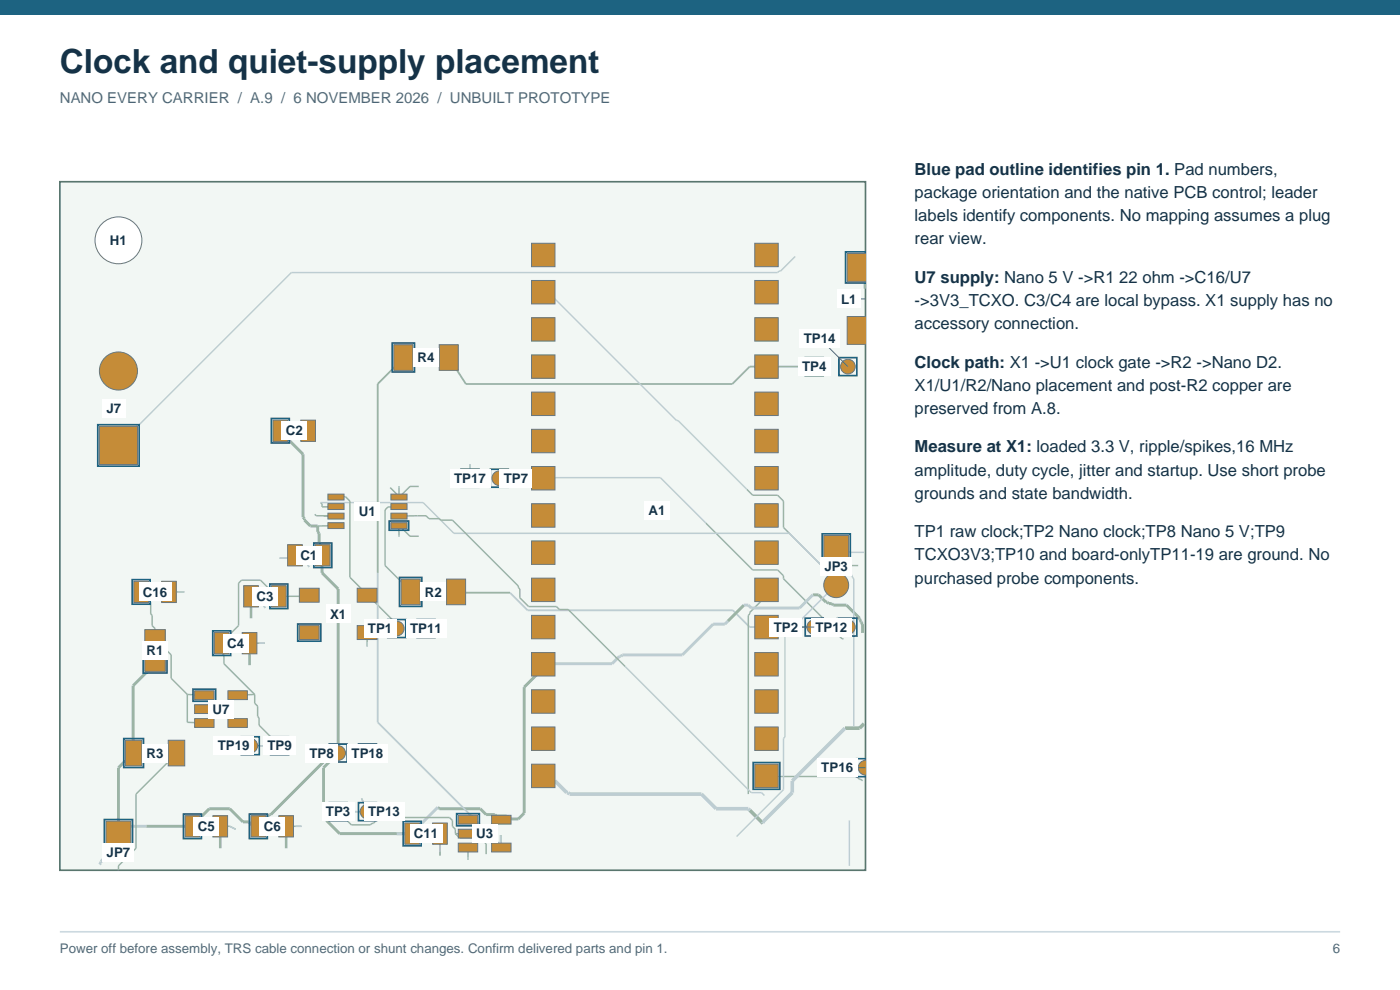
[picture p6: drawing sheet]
<svg xmlns="http://www.w3.org/2000/svg" width="297mm" height="210mm" viewBox="0 0 297 210" stroke-linecap="round" stroke-linejoin="round" font-family="sans-serif">
<path d="M0 0h297v3.2h-297z" fill-rule="evenodd" fill="#1d6381"/>
<path d="M12.7 197.7h271.6" fill="none" stroke="#ccd9e1" stroke-width=".35"/>
<path d="M12.7 38.5h170.9v146.1h-170.9z" fill-rule="evenodd" fill="#f2f7f4" stroke="#59766e" stroke-width=".35"/>
<g fill="none" stroke="#9cb4a5" stroke-width=".31">
<path d="M99.7 98.5v2.9l-2.8-1.2M59.3 118.4h2.5l.6-.6h2.2l.9 2.5M66.8 109.1l.3 .3 4.2 .1h-2.7M68 106.6l.3 .3v.6h3M71.3 111.5l-3.9 .1M71.3 105.4h-.2h2.2l.9 .9v16.2l10 9.9v.9M82.8 103.4l1.8 1.9M84.6 103.1v2.3l2.4-2.2h1.8M84.6 109.5l5.8-.1 .6 .6h2.2l.3 .3h2.5l14 14v.3l.3 .3v1.9l1.8 1.9h5.9l.7 .6h1.8l12.1 12.1M84.6 107.5h.2h-2.5l-.6 .7v11.8l5.6 5.6h-.2M88.8 113.8h-1.8l-2.4-2.3v2.3M105.9 101.4v-.1h9.3v.1"/>
<path d="M149.7 111l10 9.9h5.3l1.2 1.2v.7l9 9v.3l3.4 3.4h.3M158.4 103.8l1.3 1.2h5.3l1.2 1.3v5.6l8.1 8.1h7.8M29.9 125.6h-.1l2.2 2.1v2.5l.3 .3v2.2l.6 .6v2.2l3.4 3.4v5l3.4 3.4M35.9 125.6h3.2M46.9 136.4h.1M46.9 136.4v1.9l.6 .6v1.9l6.5 6.5M52.9 136.4h3.3M53.3 126.5h2l.9 2.5M65.6 126.3l-.1-.1-.3 .3h-6.5l-3.4-3.4h-4.1l-.6 .6v9l-3.7 3.7M77.9 134.2v2.9M78 126.2l-.1 .1M87.6 132.1l2.8 1.2h2.9"/>
<path d="M162.6 125.1l-.1 .1v1l-1 .9v.3l-2.4 2.5v.3l-.4 .3v37.9M177.5 131l1 .6 1.4 1.4M37.4 159.7h.2l-8.7 8.7v11.5l-3.8 3.8v.9M39.7 147.3v5.9l3.6 .2M39.7 147.3l3.6 .2M43.3 150.4h3.6M50.3 156.9l2.8 1.3h2.9M54 147.3v1.9l.7 .6v2.2l.3 .3v1.5l4.3 4.4M54 147.3l-3.6 .2M75.2 158.5l2.8 1.2h2.9M162.5 156.6l.1 .1M46.7 175.3h2l1.3 .6"/>
<path d="M60.7 175.3h3.3M71.7 172.2l2.8 2.8h4.1l.3-.3h.3l1.2-1.3h15l.6 .6v1.3l.6 .6v.9M76.7 169.4l1.3 2.8h-3M93.3 176.8v2.1M96.6 176.8l.9 1h4.4l1.2 1.2v2.2M96.6 176.8h2.7M99.3 179.8v2.6M110 173.7l-3.6 .2M162.6 164.6l-.1 .1h19.2l.7 .6h.3l.3 .3"/>
</g>
<path d="M52.9 136.4v4.7M53.3 126.5v4.7M46.7 175.3v4.6M60.7 175.3v4.6" fill="none" stroke="#9cb4a5" stroke-width=".54"/>
<path d="M85.6 75.8h.1l-5.6 5.6v40.1M95.2 75.8l3.6 5.7h56.5l3.7-3.7h13.7M96.8 125.6l.1 .1h11.3M162.6 133h10.1M93.3 176.8v4.7M106.2 177.1v2.5l.2 .2" fill="none" stroke="#9cb4a5" stroke-width=".39"/>
<g fill="none" stroke="#bdcdd2" stroke-width=".31">
<path d="M168.7 54.4l-3.1 3.1h-.3l-.3 .3h-103.2l-36.7 36.7M115.2 62v-.1h1l27.3 27.3h.3l14.6 14.6M99.7 98.5v.9M59.3 118.4h1.9M64.6 117.8l.9 2.5M68 106.6h21.8l6.5 6.5h71.2l6.8 6.9h4.3l2.2 2.1v.4l.3 .3v31.3M84.6 103.1v.3M84.6 113.5v.3M96.9 100.2l2.8 1.2M115.2 101.4v-.1h24.9l9.6 9.7M177.4 116.2l.9 1h5M37.9 125.6h1.2"/>
<path d="M55 136.4h1.2M55.3 126.5l.9 2.5M77.9 136.2v.9M87.6 132.1l2.8 1.2M92.4 133.3h.9M177.4 124.1v-.1l-10.9 10.9v21.4l-.3 .3v10.9l-9.9 10M177.5 131l1 .6M45.4 150.4h1.5M50.3 156.9l2.8 1.3M55.1 158.2h.9M75.2 158.5l2.8 1.2M80 159.7h.9"/>
<path d="M132.6 141.4l26.8 26.7h2.1l.7 .7M48.7 175.3l1.3 .6M62.7 175.3h1.3M75 172.2h.9M76.7 169.4l1.3 2.8M93.3 178.9v1.8M180.2 174v9.7M99.3 181.8v.6"/>
</g>
<path d="M80.1 121.5v31.7l26.1 26.1v-2.2M108.2 125.7l3.7 3.8h43.6l3.5 3.5h3.6" fill="none" stroke="#bdcdd2" stroke-width=".39"/>
<path d="M59.5 91.4h-.2l5 4.9v13.4l.3 .3v.3l1.2 1.3h1.6v1.2l.3 .3v2.2l.6 .6v5.6l3.4 3.4v34.8M68.3 117.8h.2M157.8 128.4l-3.4 3.4M172.4 126.2h1.3l1.5 1.5h.3l.3 .3h.7l.3 .4h2.8l2.8 2.8 .3 .9 .3 .3v1.9M28.2 159.7h.2M28.2 159.7l-3.1 3.1v14M32.9 140.8l-4.7 4.6v14.3M71.7 159.7h-.9l-.9 1h-.3l-12.2 12.1h-.3l-2.4 2.5M71.7 159.7l-3.1 3.1v10l.7 .9v.3l2.8 2.8h15.3M115.2 140.8v.9l-4 4.1v26.7l-1.2 1.2h-1.9l-.6-.6h-2.2l-.3-.3h-1.9l-1.2-1.3h-8.7l-.3-.3M31 175.3h9.8M40.7 175.3l3.7-3.8h4.3l2.8 2.8h1.3l.9 1h1.1" fill="none" stroke="#9cb4a5" stroke-width=".62" stroke-linecap="butt"/>
<path d="M154.4 131.8l-.6 .6h-2.5l-6.5 6.5h-12.8l-.3 .3h-.3l-1.5 1.6h-14.7v.1M172.4 126.2l-2.8 2.8h-10.2l-.7-.6h-.9M31 175.3h-4.3l-1.6 1.5v1l-.9 .9v1.2l-2.8 2.8v.3l-.3 .4M92.9 171.2l-5.6 5.6h-3.1" fill="none" stroke="#bdcdd2" stroke-width=".62" stroke-linecap="butt"/>
<path d="M183.6 56.6v4.6M183.3 153.5l-.9 1h-3.1M159.1 171.9l2.8 2.8" fill="none" stroke="#9cb4a5" stroke-width=".78" stroke-linecap="butt"/>
<path d="M179.3 154.5l-11.2 11.1v2.5l-6.2 6.2v.4M115.2 164.6v.1h1l.9 .9h.6l2.5 2.5h.3l.3 .3h28l3.1 3.1h6.8l.4 .4" fill="none" stroke="#bdcdd2" stroke-width=".78" stroke-linecap="butt"/>
<path d="M160.1 162.1h5v5h-5z" fill-rule="evenodd" fill="#c58c38" stroke="#6b7678" stroke-width=".21"/>
<path d="M159.8 161.7h5.6v5.7h-5.6z" fill="none" stroke="#1d6381" stroke-width=".35"/>
<g fill="#c58c38" stroke="#6b7678" stroke-width=".21">
<path d="M160.1 154.2h5v5h-5z" fill-rule="evenodd"/>
<path d="M160.1 146.3h5v5h-5z" fill-rule="evenodd"/>
<path d="M160.1 138.4h5v5h-5z" fill-rule="evenodd"/>
<path d="M160.1 130.5h5v5h-5z" fill-rule="evenodd"/>
<path d="M160.1 122.6h5v5h-5z" fill-rule="evenodd"/>
<path d="M160.1 114.7h5v5h-5z" fill-rule="evenodd"/>
<path d="M160.1 106.9h5v4.9h-5z" fill-rule="evenodd"/>
<path d="M160.1 99h5v4.9h-5z" fill-rule="evenodd"/>
<path d="M160.1 91.1h5v4.9h-5z" fill-rule="evenodd"/>
<path d="M160.1 83.2h5v4.9h-5z" fill-rule="evenodd"/>
<path d="M160.1 75.3h5v5h-5z" fill-rule="evenodd"/>
<path d="M160.1 67.4h5v5h-5z" fill-rule="evenodd"/>
<path d="M160.1 59.5h5v5h-5z" fill-rule="evenodd"/>
<path d="M160.1 51.6h5v5h-5z" fill-rule="evenodd"/>
<path d="M112.8 51.6h4.9v5h-4.9z" fill-rule="evenodd"/>
<path d="M112.8 59.5h4.9v5h-4.9z" fill-rule="evenodd"/>
<path d="M112.8 67.4h4.9v5h-4.9z" fill-rule="evenodd"/>
<path d="M112.8 75.3h4.9v5h-4.9z" fill-rule="evenodd"/>
<path d="M112.8 83.2h4.9v4.9h-4.9z" fill-rule="evenodd"/>
<path d="M112.8 91.1h4.9v4.9h-4.9z" fill-rule="evenodd"/>
<path d="M112.8 99h4.9v4.9h-4.9z" fill-rule="evenodd"/>
<path d="M112.8 106.9h4.9v4.9h-4.9z" fill-rule="evenodd"/>
<path d="M112.8 114.7h4.9v5h-4.9z" fill-rule="evenodd"/>
<path d="M112.8 122.6h4.9v5h-4.9z" fill-rule="evenodd"/>
<path d="M112.8 130.5h4.9v5h-4.9z" fill-rule="evenodd"/>
<path d="M112.8 138.4h4.9v5h-4.9z" fill-rule="evenodd"/>
<path d="M112.8 146.3h4.9v5h-4.9z" fill-rule="evenodd"/>
<path d="M112.8 154.2h4.9v5h-4.9z" fill-rule="evenodd"/>
<path d="M112.8 162.1h4.9v5h-4.9z" fill-rule="evenodd"/>
</g>
<circle cx="25.1" cy="51" r="5" fill="#fff" stroke="#6b7678" stroke-width=".21"/>
<path d="M182.7 161.6l.4-.2h.6v2.9a1.49 1.49 0 0 1-1.6-1 1.49 1.49 0 0 1 .6-1.7z" fill-rule="evenodd" fill="#c58c38" stroke="#6b7678" stroke-width=".21"/>
<path d="M183.7 160.9h-2v3.9h2" fill="none" stroke="#1d6381" stroke-width=".35"/>
<circle cx="71.7" cy="172.2" r="1.55" fill="#c58c38" stroke="#6b7678" stroke-width=".21"/>
<path d="M69.8 170.3h3.8v3.8h-3.8z" fill="none" stroke="#1d6381" stroke-width=".35"/>
<circle cx="99.7" cy="101.4" r="1.55" fill="#c58c38" stroke="#6b7678" stroke-width=".21"/>
<path d="M97.8 99.5h3.8v3.9h-3.8z" fill="none" stroke="#1d6381" stroke-width=".35"/>
<circle cx="172.7" cy="77.8" r="1.55" fill="#c58c38" stroke="#6b7678" stroke-width=".21"/>
<path d="M170.8 75.9h3.8v3.8h-3.8z" fill="none" stroke="#1d6381" stroke-width=".35"/>
<circle cx="59.3" cy="158.2" r="1.55" fill="#c58c38" stroke="#6b7678" stroke-width=".21"/>
<path d="M57.4 156.3h3.8v3.8h-3.8z" fill="none" stroke="#1d6381" stroke-width=".35"/>
<circle cx="179.9" cy="77.8" r="1.55" fill="#c58c38" stroke="#6b7678" stroke-width=".21"/>
<path d="M178 75.9h3.8v3.8h-3.8z" fill="none" stroke="#1d6381" stroke-width=".35"/>
<path d="M21.1 90.4h8.1v8.1h-8.1z" fill-rule="evenodd" fill="#c58c38" stroke="#6b7678" stroke-width=".21"/>
<path d="M20.7 90.1h8.8v8.8h-8.8z" fill="none" stroke="#1d6381" stroke-width=".35"/>
<g fill="#c58c38" stroke="#6b7678" stroke-width=".21">
<path d="M45.5 134.2h3.1v4.5h-3.1z" fill-rule="evenodd"/>
<circle cx="25.1" cy="78.7" r="4"/>
</g>
<path d="M45.1 133.8h3.8v5.2h-3.8z" fill="none" stroke="#1d6381" stroke-width=".35"/>
<g fill="#c58c38" stroke="#6b7678" stroke-width=".21">
<path d="M51.4 134.2h3.1v4.5h-3.1z" fill-rule="evenodd"/>
<path d="M179.7 53.8h4v5.9h-4z" fill-rule="evenodd"/>
</g>
<path d="M183.7 53.4h-4.3v6.6h4.3" fill="none" stroke="#1d6381" stroke-width=".35"/>
<g fill="#c58c38" stroke="#6b7678" stroke-width=".21">
<path d="M179.7 67.1h4v5.9h-4z" fill-rule="evenodd"/>
<circle cx="90.4" cy="133.3" r="1.55"/>
</g>
<path d="M88.5 131.4h3.8v3.8h-3.8z" fill="none" stroke="#1d6381" stroke-width=".35"/>
<circle cx="105.9" cy="101.4" r="1.55" fill="#c58c38" stroke="#6b7678" stroke-width=".21"/>
<path d="M104 99.5h3.8v3.9h-3.8z" fill="none" stroke="#1d6381" stroke-width=".35"/>
<path d="M66.9 115.5h3.1v4.5h-3.1z" fill-rule="evenodd" fill="#c58c38" stroke="#6b7678" stroke-width=".21"/>
<path d="M66.6 115.2h3.8v5.2h-3.8z" fill="none" stroke="#1d6381" stroke-width=".35"/>
<g fill="#c58c38" stroke="#6b7678" stroke-width=".21">
<path d="M61 115.5h3.1v4.5h-3.1z" fill-rule="evenodd"/>
<path d="M82.9 110.9h3.4v1.2h-3.4z" fill-rule="evenodd"/>
</g>
<path d="M82.6 110.5h4.1v2h-4.1z" fill="none" stroke="#1d6381" stroke-width=".35"/>
<g fill="#c58c38" stroke="#6b7678" stroke-width=".21">
<path d="M82.9 108.9h3.4v1.2h-3.4z" fill-rule="evenodd"/>
<path d="M82.9 106.8h3.4v1.3h-3.4z" fill-rule="evenodd"/>
<path d="M82.9 104.8h3.4v1.3h-3.4z" fill-rule="evenodd"/>
<path d="M69.6 104.8h3.4v1.3h-3.4z" fill-rule="evenodd"/>
<path d="M69.6 106.8h3.4v1.3h-3.4z" fill-rule="evenodd"/>
<path d="M69.6 108.9h3.4v1.2h-3.4z" fill-rule="evenodd"/>
<path d="M69.6 110.9h3.4v1.2h-3.4z" fill-rule="evenodd"/>
<path d="M57.6 124.2h3.1v4.5h-3.1z" fill-rule="evenodd"/>
</g>
<path d="M57.2 123.9h3.9v5.2h-3.9z" fill="none" stroke="#1d6381" stroke-width=".35"/>
<g fill="#c58c38" stroke="#6b7678" stroke-width=".21">
<path d="M51.7 124.2h3.1v4.5h-3.1z" fill-rule="evenodd"/>
<path d="M85.1 122.8h4v5.5h-4z" fill-rule="evenodd"/>
</g>
<path d="M84.8 122.5h4.7v6.1h-4.7z" fill="none" stroke="#1d6381" stroke-width=".35"/>
<g fill="#c58c38" stroke="#6b7678" stroke-width=".21">
<path d="M94.7 122.8h4.1v5.5h-4.1z" fill-rule="evenodd"/>
<circle cx="179.9" cy="133" r="1.55"/>
</g>
<path d="M178 131.1h3.8v3.8h-3.8z" fill="none" stroke="#1d6381" stroke-width=".35"/>
<path d="M28.4 123.3h3.1v4.5h-3.1z" fill-rule="evenodd" fill="#c58c38" stroke="#6b7678" stroke-width=".21"/>
<path d="M28 123h3.9v5.2h-3.9z" fill="none" stroke="#1d6381" stroke-width=".35"/>
<g fill="#c58c38" stroke="#6b7678" stroke-width=".21">
<path d="M34.3 123.3h3.1v4.5h-3.1z" fill-rule="evenodd"/>
<path d="M22.5 174.2h5.3v5.3h-5.3z" fill-rule="evenodd"/>
</g>
<path d="M22.1 173.8h6v6h-6z" fill="none" stroke="#1d6381" stroke-width=".35"/>
<circle cx="78" cy="172.2" r="1.55" fill="#c58c38" stroke="#6b7678" stroke-width=".21"/>
<path d="M76 170.3h3.9v3.8h-3.9z" fill="none" stroke="#1d6381" stroke-width=".35"/>
<path d="M63.5 132.7h4.2v3h-4.2z" fill-rule="evenodd" fill="#c58c38" stroke="#6b7678" stroke-width=".21"/>
<path d="M63.2 132.4h4.9v3.6h-4.9z" fill="none" stroke="#1d6381" stroke-width=".35"/>
<g fill="#c58c38" stroke="#6b7678" stroke-width=".21">
<path d="M75.8 132.7h4.2v3h-4.2z" fill-rule="evenodd"/>
<path d="M75.8 124.8h4.2v2.9h-4.2z" fill-rule="evenodd"/>
<path d="M63.5 124.8h4.2v2.9h-4.2z" fill-rule="evenodd"/>
<circle cx="78" cy="159.7" r="1.55"/>
</g>
<path d="M76 157.8h3.9v3.8h-3.9z" fill="none" stroke="#1d6381" stroke-width=".35"/>
<circle cx="71.7" cy="159.7" r="1.55" fill="#c58c38" stroke="#6b7678" stroke-width=".21"/>
<path d="M69.8 157.8h3.8v3.8h-3.8z" fill="none" stroke="#1d6381" stroke-width=".35"/>
<path d="M41.3 146.5h4.1v1.9h-4.1z" fill-rule="evenodd" fill="#c58c38" stroke="#6b7678" stroke-width=".21"/>
<path d="M40.9 146.2h4.9v2.6h-4.9z" fill="none" stroke="#1d6381" stroke-width=".35"/>
<g fill="#c58c38" stroke="#6b7678" stroke-width=".21">
<path d="M41.3 149.5h4.1v1.9h-4.1z" fill-rule="evenodd"/>
<path d="M41.3 152.4h4.1v1.9h-4.1z" fill-rule="evenodd"/>
<path d="M48.4 152.4h4.1v1.9h-4.1z" fill-rule="evenodd"/>
<path d="M48.4 146.5h4.1v1.9h-4.1z" fill-rule="evenodd"/>
<path d="M174.8 113.6h5.2v5.3h-5.2z" fill-rule="evenodd"/>
</g>
<path d="M174.4 113.2h6v6h-6z" fill="none" stroke="#1d6381" stroke-width=".35"/>
<g fill="#c58c38" stroke="#6b7678" stroke-width=".21">
<path d="M26.6 157h3.5v5.5h-3.5z" fill-rule="evenodd"/>
<circle cx="177.4" cy="124.1" r="2.64"/>
</g>
<path d="M26.3 156.7h4.2v6.1h-4.2z" fill="none" stroke="#1d6381" stroke-width=".35"/>
<g fill="#c58c38" stroke="#6b7678" stroke-width=".21">
<path d="M35.7 157h3.5v5.5h-3.5z" fill-rule="evenodd"/>
<circle cx="172.7" cy="133" r="1.55"/>
</g>
<path d="M170.8 131.1h3.8v3.8h-3.8z" fill="none" stroke="#1d6381" stroke-width=".35"/>
<path d="M83.5 73.1h4.1v5.5h-4.1z" fill-rule="evenodd" fill="#c58c38" stroke="#6b7678" stroke-width=".21"/>
<path d="M83.2 72.8h4.7v6.1h-4.7z" fill="none" stroke="#1d6381" stroke-width=".35"/>
<g fill="#c58c38" stroke="#6b7678" stroke-width=".21">
<path d="M93.2 73.1h4v5.5h-4z" fill-rule="evenodd"/>
<path d="M39.3 173h3.1v4.5h-3.1z" fill-rule="evenodd"/>
</g>
<path d="M38.9 172.7h3.8v5.2h-3.8z" fill="none" stroke="#1d6381" stroke-width=".35"/>
<g fill="#c58c38" stroke="#6b7678" stroke-width=".21">
<path d="M45.2 173h3.1v4.5h-3.1z" fill-rule="evenodd"/>
<path d="M53.3 173h3.1v4.5h-3.1z" fill-rule="evenodd"/>
</g>
<path d="M52.9 172.7h3.8v5.2h-3.8z" fill="none" stroke="#1d6381" stroke-width=".35"/>
<g fill="#c58c38" stroke="#6b7678" stroke-width=".21">
<path d="M59.2 173h3.1v4.5h-3.1z" fill-rule="evenodd"/>
<circle cx="84.2" cy="133.3" r="1.55"/>
</g>
<path d="M82.3 131.4h3.8v3.8h-3.8z" fill="none" stroke="#1d6381" stroke-width=".35"/>
<path d="M57.9 89.1h3.1v4.5h-3.1z" fill-rule="evenodd" fill="#c58c38" stroke="#6b7678" stroke-width=".21"/>
<path d="M57.6 88.8h3.8v5.2h-3.8z" fill="none" stroke="#1d6381" stroke-width=".35"/>
<g fill="#c58c38" stroke="#6b7678" stroke-width=".21">
<path d="M63.8 89.1h3.1v4.5h-3.1z" fill-rule="evenodd"/>
<path d="M97.2 172.9h4.1v1.9h-4.1z" fill-rule="evenodd"/>
</g>
<path d="M96.9 172.6h4.8v2.6h-4.8z" fill="none" stroke="#1d6381" stroke-width=".35"/>
<g fill="#c58c38" stroke="#6b7678" stroke-width=".21">
<path d="M97.2 175.9h4.1v1.9h-4.1z" fill-rule="evenodd"/>
<path d="M97.2 178.9h4.1v1.8h-4.1z" fill-rule="evenodd"/>
<path d="M104.3 178.9h4.1v1.8h-4.1z" fill-rule="evenodd"/>
<path d="M104.3 172.9h4.1v1.9h-4.1z" fill-rule="evenodd"/>
<path d="M30.7 139.2h4.4v3.2h-4.4z" fill-rule="evenodd"/>
</g>
<path d="M30.4 138.9h5v3.9h-5z" fill="none" stroke="#1d6381" stroke-width=".35"/>
<g fill="#c58c38" stroke="#6b7678" stroke-width=".21">
<path d="M30.7 133.6h4.4v3.1h-4.4z" fill-rule="evenodd"/>
<circle cx="53.1" cy="158.2" r="1.55"/>
</g>
<path d="M51.2 156.3h3.8v3.8h-3.8z" fill="none" stroke="#1d6381" stroke-width=".35"/>
<path d="M85.9 174.6h3.1v4.5h-3.1z" fill-rule="evenodd" fill="#c58c38" stroke="#6b7678" stroke-width=".21"/>
<path d="M85.5 174.2h3.8v5.2h-3.8z" fill="none" stroke="#1d6381" stroke-width=".35"/>
<path d="M91.8 174.6h3.1v4.5h-3.1z" fill-rule="evenodd" fill="#c58c38" stroke="#6b7678" stroke-width=".21"/>
<g fill="#fff">
<path d="M136.7 106.4h5.4v3.9h-5.4z" fill-rule="evenodd"/>
<path d="M21.7 84.6h4.9v3.9h-4.9z" fill-rule="evenodd"/>
</g>
<path d="M180.1 63.4h3.5" fill="none" stroke="#516b7a" stroke-width=".21"/>
<g fill="#fff">
<path d="M177.6 61.5h5v3.8h-5z" fill-rule="evenodd"/>
<path d="M75.3 106.5h5.3v3.9h-5.3z" fill-rule="evenodd"/>
<path d="M21.7 178.9h6.8v3.8h-6.8z" fill-rule="evenodd"/>
<path d="M69.1 128.3h5.2v3.9h-5.2z" fill-rule="evenodd"/>
<path d="M44.2 148.5h5.4v3.9h-5.4z" fill-rule="evenodd"/>
<path d="M174 118.3h6.8v3.8h-6.8z" fill-rule="evenodd"/>
<path d="M100.1 174.9h5.4v3.9h-5.4z" fill-rule="evenodd"/>
<path d="M22.4 49h5.4v3.9h-5.4z" fill-rule="evenodd"/>
</g>
<path d="M177.6 162.8h6" fill="none" stroke="#516b7a" stroke-width=".21"/>
<g fill="#fff">
<path d="M173.4 160.9h8.5v3.9h-8.5z" fill-rule="evenodd"/>
<path d="M68.3 170.2h6.9v3.9h-6.9z" fill-rule="evenodd"/>
<path d="M95.5 99.5h8.5v3.9h-8.5z" fill-rule="evenodd"/>
<path d="M169.3 75.8h6.9v3.9h-6.9z" fill-rule="evenodd"/>
<path d="M55.8 156.2h7v3.9h-7z" fill-rule="evenodd"/>
</g>
<path d="M173.9 71.8l6 6" fill="none" stroke="#516b7a" stroke-width=".21"/>
<g fill="#fff">
<path d="M169.6 69.8h8.5v3.9h-8.5z" fill-rule="evenodd"/>
<path d="M47.3 134.5h5.4v3.9h-5.4z" fill-rule="evenodd"/>
<path d="M86.1 131.4h8.5v3.9h-8.5z" fill-rule="evenodd"/>
</g>
<path d="M105.9 101.4h3.6" fill="none" stroke="#516b7a" stroke-width=".21"/>
<g fill="#fff">
<path d="M106 99.5h6.9v3.9h-6.9z" fill-rule="evenodd"/>
<path d="M62.8 115.8h5.4v3.9h-5.4z" fill-rule="evenodd"/>
<path d="M53.5 124.6h5.4v3.8h-5.4z" fill-rule="evenodd"/>
<path d="M89.3 123.6h5.3v3.9h-5.3z" fill-rule="evenodd"/>
</g>
<path d="M176.4 133h3.5" fill="none" stroke="#516b7a" stroke-width=".21"/>
<g fill="#fff">
<path d="M172.1 131.1h8.5v3.9h-8.5z" fill-rule="evenodd"/>
<path d="M29.4 123.6h7v3.9h-7z" fill-rule="evenodd"/>
</g>
<path d="M78 172.2h3.5" fill="none" stroke="#516b7a" stroke-width=".21"/>
<g fill="#fff">
<path d="M77.2 170.2h8.5v3.9h-8.5z" fill-rule="evenodd"/>
<path d="M73.7 157.8h8.5v3.9h-8.5z" fill-rule="evenodd"/>
</g>
<path d="M68.2 159.7h3.5" fill="none" stroke="#516b7a" stroke-width=".21"/>
<g fill="#fff">
<path d="M64.7 157.8h7v3.9h-7z" fill-rule="evenodd"/>
<path d="M30.2 157.8h5.4v3.9h-5.4z" fill-rule="evenodd"/>
</g>
<path d="M166.7 133h6" fill="none" stroke="#516b7a" stroke-width=".21"/>
<g fill="#fff">
<path d="M163.3 131.1h6.9v3.9h-6.9z" fill-rule="evenodd"/>
<path d="M87.7 73.9h5.4v3.9h-5.4z" fill-rule="evenodd"/>
<path d="M41.1 173.3h5.4v3.9h-5.4z" fill-rule="evenodd"/>
<path d="M55.1 173.3h5.3v3.9h-5.3z" fill-rule="evenodd"/>
</g>
<path d="M80.6 133.3h3.6" fill="none" stroke="#516b7a" stroke-width=".21"/>
<g fill="#fff">
<path d="M77.2 131.4h6.9v3.9h-6.9z" fill-rule="evenodd"/>
<path d="M59.7 89.4h5.4v3.9h-5.4z" fill-rule="evenodd"/>
<path d="M30.2 136h5.4v3.9h-5.4z" fill-rule="evenodd"/>
</g>
<path d="M49.6 158.2h3.5" fill="none" stroke="#516b7a" stroke-width=".21"/>
<g fill="#fff">
<path d="M45.3 156.2h8.5v3.9h-8.5z" fill-rule="evenodd"/>
<path d="M86.9 174.9h7v3.9h-7z" fill-rule="evenodd"/>
</g>
<text font-size="7.1" fill="#153247" x="12.7" y="15.5">Clock and quiet-supply placement</text>
<g font-size="3.5" fill="#153247">
<text x="194" y="37">Blue pad outline identifies pin 1. Pad numbers,</text>
<text x="194" y="42">package orientation and the native PCB control; leader</text>
<text x="194" y="46.9">labels identify components. No mapping assumes a plug</text>
<text x="194" y="51.9">rear view.</text>
<text x="194" y="60">U7 supply: Nano 5 V -&gt;R1 22 ohm -&gt;C16/U7</text>
<text x="194" y="64.9">-&gt;3V3_TCXO. C3/C4 are local bypass. X1 supply has no</text>
<text x="194" y="69.8">accessory connection.</text>
<text x="194" y="78">Clock path: X1 -&gt;U1 clock gate -&gt;R2 -&gt;Nano D2.</text>
<text x="194" y="82.9">X1/U1/R2/Nano placement and post-R2 copper are</text>
<text x="194" y="87.8">preserved from A.8.</text>
<text x="194" y="96">Measure at X1: loaded 3.3 V, ripple/spikes,16 MHz</text>
<text x="194" y="100.9">amplitude, duty cycle, jitter and startup. Use short probe</text>
<text x="194" y="105.8">grounds and state bandwidth.</text>
<text x="194" y="113.9">TP1 raw clock;TP2 Nano clock;TP8 Nano 5 V;TP9</text>
<text x="194" y="118.9">TCXO3V3;TP10 and board-onlyTP11-19 are ground. No</text>
<text x="194" y="123.8">purchased probe components.</text>
</g>
<text font-size="3.2" fill="#516b7a" x="12.7" y="21.9">NANO EVERY CARRIER / A.9 / 6 NOVEMBER 2026 / UNBUILT PROTOTYPE</text>
<g font-size="2.8" fill="#153247">
<text x="23.3" y="52">H1</text>
<text x="178.4" y="64.4">L1</text>
<text x="88.6" y="76.8">R4</text>
<text x="170.5" y="72.8">TP14</text>
<text x="170.1" y="78.8">TP4</text>
<text x="22.6" y="87.6">J7</text>
<text x="60.6" y="92.4">C2</text>
<text x="96.3" y="102.4">TP17</text>
<text x="106.9" y="102.4">TP7</text>
<text x="76.2" y="109.5">U1</text>
<text x="137.6" y="109.3">A1</text>
<text x="63.7" y="118.8">C1</text>
<text x="174.9" y="121.2">JP3</text>
<text x="30.3" y="126.5">C16</text>
<text x="54.4" y="127.5">C3</text>
<text x="70" y="131.2">X1</text>
<text x="90.1" y="126.5">R2</text>
<text x="48.2" y="137.4">C4</text>
<text x="78.1" y="134.3">TP1</text>
<text x="87" y="134.3">TP11</text>
<text x="164.1" y="134">TP2</text>
<text x="173" y="134">TP12</text>
<text x="31.1" y="139">R1</text>
<text x="45.1" y="151.4">U7</text>
<text x="31.1" y="160.7">R3</text>
<text x="46.2" y="159.2">TP19</text>
<text x="56.7" y="159.2">TP9</text>
<text x="65.6" y="160.7">TP8</text>
<text x="74.6" y="160.7">TP18</text>
<text x="174.2" y="163.8">TP16</text>
<text x="69.2" y="173.2">TP3</text>
<text x="78.1" y="173.2">TP13</text>
<text x="42" y="176.3">C5</text>
<text x="56" y="176.3">C6</text>
<text x="87.8" y="177.8">C11</text>
<text x="101" y="177.8">U3</text>
<text x="22.6" y="181.8">JP7</text>
</g>
<g font-size="2.8" fill="#516b7a">
<text x="12.7" y="202.2">Power off before assembly, TRS cable connection or shunt changes. Confirm delivered parts and pin 1.</text>
<text x="282.7" y="202.2">6</text>
</g>
</svg>
